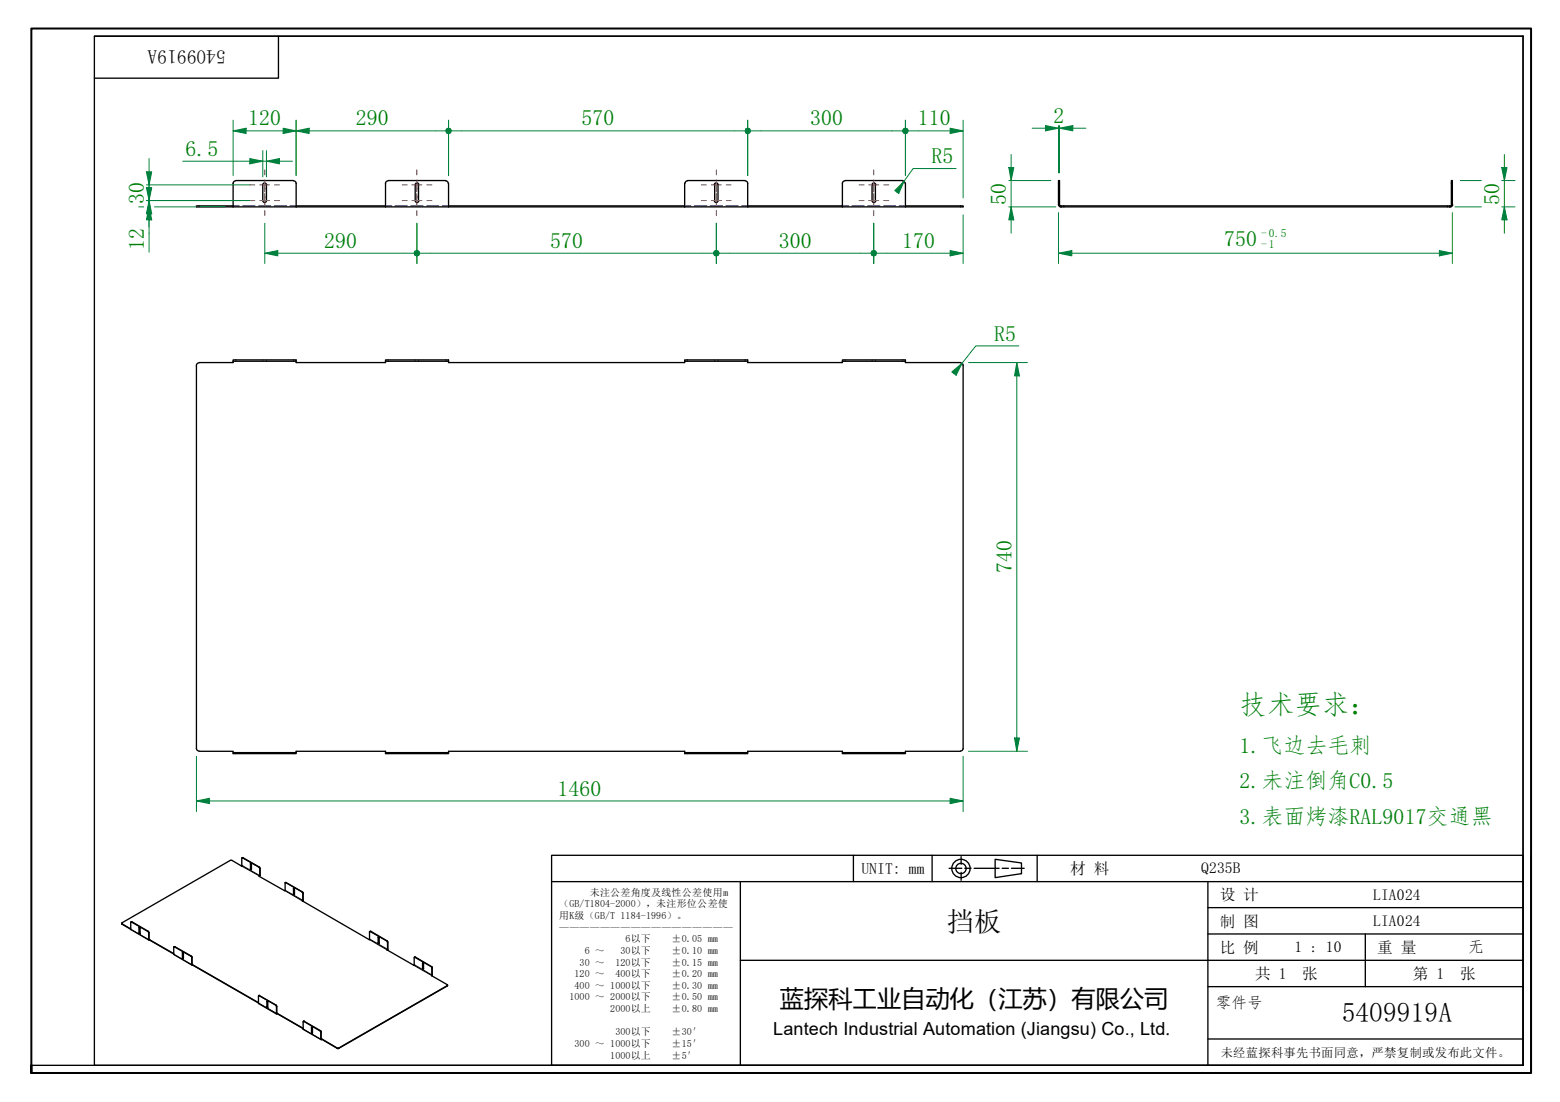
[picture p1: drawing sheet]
<svg xmlns="http://www.w3.org/2000/svg" width="297mm" height="210mm" viewBox="0 0 297 210" stroke-linecap="round" stroke-linejoin="round" font-family="sans-serif">
<g fill="none" stroke="#00f" stroke-width=".19">
<path d="M44.4 39.2h1.2M46.2 39.2h2.4M49.2 39.2h2.4M52.2 39.2h2.4M55.2 39.2h1.2M73.4 39.2h1.2M75.2 39.2h2.4M78.2 39.2h2.4M81.2 39.2h2.4M84.2 39.2h1.2M130.4 39.2h1.2M132.2 39.2h2.4"/>
<path d="M135.2 39.2h2.4M138.2 39.2h2.4M141.2 39.2h1.2M160.4 39.2h1.2M162.2 39.2h2.4M165.2 39.2h2.4M168.2 39.2h2.4M171.2 39.2h1.2M201.5 34.9h.1M201.5 38.5h.1M201.7 34.9h.1M201.7 38.5h.1"/>
<path d="M276.4 34.9h.1M276.4 38.5h.1M276.5 34.9h.1M276.5 38.5h.1M50 68.6h.1M50 68.7v.1M50.7 68.6h.1M50.7 68.7v.1M79.1 68.6h.1M79.1 68.7v.1M79.7 68.6h.1M79.7 68.7v.1"/>
<path d="M136.1 68.6h.1M136.1 68.7v.1M136.7 68.6h.1M136.7 68.7v.1M166.1 68.6h.1M166.1 68.7v.1M166.7 68.6h.1M166.7 68.7v.1M50 143.4h.1M50 143.5h.1M50.7 143.4h.1M50.7 143.5h.1"/>
<path d="M79.1 143.4h.1M79.1 143.5h.1M79.7 143.4h.1M79.7 143.5h.1M136.1 143.4h.1M136.1 143.5h.1M136.7 143.4h.1M136.7 143.5h.1M166.1 143.4h.1M166.1 143.5h.1M166.7 143.4h.1M166.7 143.5h.1"/>
</g>
<g fill="none" stroke="#000" stroke-width=".25">
<path d="M44.4 39.2h-7v.2h146v-.2h-11M44.4 34.9v4.5M44.9 34.5l-.4 .2-.1 .2M44.9 34.4h11M50 35.2a.35 .35 0 0 1 .4-.4 .35 .35 0 0 1 .3 .4M50 35.2v3M50 38.2a.35 .35 0 0 0 .4 .4 .35 .35 0 0 0 .3-.4M50.7 35.2v3M55.9 34.5l.4 .2 .1 .2M56.4 34.9v4.5M56.4 39.2h17M73.4 34.9v4.5"/>
<path d="M73.9 34.5l-.4 .2-.1 .2M73.9 34.4h11M79.1 35.2a.35 .35 0 0 1 .3-.4 .35 .35 0 0 1 .4 .4M79.1 38.2a.35 .35 0 0 0 .3 .4 .35 .35 0 0 0 .4-.4M79.1 35.2v3M79.7 35.2v3M84.9 34.5l.4 .2v.2M85.4 34.9v4.5M85.4 39.2h45M130.4 34.9v4.5M130.9 34.4h11M130.9 34.5l-.4 .2-.1 .2"/>
<path d="M136 38.2a.35 .35 0 0 0 .4 .4 .35 .35 0 0 0 .3-.4M136 35.2a.35 .35 0 0 1 .4-.4 .35 .35 0 0 1 .3 .4M136.1 35.2v3M136.7 35.2v3M141.9 34.5l.4 .2 .1 .2M142.4 34.9v4.5M142.4 39.2h18M160.4 34.9v4.5M160.9 34.5l-.4 .2-.1 .2M160.9 34.4h11M166.1 38.2a.35 .35 0 0 0 .3 .4 .35 .35 0 0 0 .4-.4M166.1 35.2a.35 .35 0 0 1 .3-.4 .35 .35 0 0 1 .4 .4"/>
<path d="M166.1 35.2v3M166.7 35.2v3M171.9 34.5l.4 .2v.2M172.4 34.9v4.5M201.5 39l.1 .2 .4 .2h74.2M201.5 39v-4.6h.2v4.6M201.7 39l.4 .2M202.1 39.4v-.2h73.9v.2M276 39.2h.2M276.4 39v-4.6h.1v4.6M276.4 39l-.2 .2M276.6 39l-.2 .3-.2 .1"/>
<path d="M37.4 69.6v73l.1 .2 .4 .2M37.9 69.1l-.4 .3-.1 .2M44.4 68.6h12v.2h-12zM44.4 68.8v.3h-6.5M56.4 68.8v.3h17v-.3M73.4 68.6h12v.2h-12zM85.4 68.8v.3h45v-.3M130.4 68.6h12v.2h-12zM142.4 68.8v.3h18v-.3M160.4 68.6h12v.2h-12zM172.4 68.8v.3h10.5M182.9 69.1l.3 .1 .2 .4"/>
<path d="M183.4 69.6v73l-.2 .4h-.3M37.9 143.1h6.5v.3M44.4 143.4h12v.1h-12zM56.4 143.4v-.3h17v.3M73.4 143.4h12v.1h-12zM85.4 143.4v-.3h45v.3M130.4 143.4h12v.1h-12zM142.4 143.4v-.3h18v.3M160.4 143.4h12v.1h-12zM182.9 143.1h-10.5v.3M23.2 175.9l1.7 1.1M23.2 175.9h.1"/>
<path d="M23.2 175.9l1.7 1M24.9 177v-1.4h.1l3.3 1.9v1.5l4.8 2.7M24.9 177l3.4 2M25 175.6l.1-.1 3.2 1.9 .1 .2v1.4M26.5 176.7h.2v1.2l-.2-.2zM26.5 176.6v1.1l.2 .1M28.4 179h.1M28.4 179l4.7 2.6M46 164.9v-1.5h.2l3.3 1.9v1.5l-.2 .1 4.9 2.7h.1v-1.5h.1l3.1 1.8 .2 .2-.1 1.5M46 164.9l-1.9-1h-.2l-20.7 11.9v.1M46 164.9h.1M46.1 163.4l3.4 1.8v1.6l-.1 .1"/>
<path d="M47.7 164.4l.2 .2-.1 1h-.1zM47.8 164.4v1.2M54.3 168.1h.1l3.3 1.9v1.5l-.1 .2M55.9 169.2v1.1h.2h-.2v-1.1h.1l.1 1.1M55.9 169.2h.1M57.6 171.6l12.7 7.4 .1-1.5 .1-.1 3.3 2-.1 1.5M57.6 171.6h.1M70.4 177.5l.2-.1 3.2 1.9 .1 1.6h-.2M72 178.5l.2 .1v1.1l-.2-.1zM72.1 178.5v1.1l.1 .1M33.1 180.3l3.4 1.9 .1 1.5M34.7 181.4l.2 .2v1l-.2-.1z"/>
<path d="M34.8 181.4h.1M34.8 181.4l.1 1.2M36.5 183.8l-3.4-2v-1.5l3.3 1.9 .1 .1v1.5h.1M36.6 183.8l12.6 7.2M36.6 183.7v.1M36.6 183.7l12.6 7.3M49.2 191v-1.3l.1-.1 3.3 1.8 .1 .2v1.4M49.2 191l3.4 2.1M49.3 189.6h.1M50.9 190.7v1.2h.1l-.1-.2M50.9 190.7h.1M50.9 190.8l.1-.1v1.2"/>
<path d="M52.5 191.4l.1 .3v1.4l.1-.1M52.7 193h.1M52.8 193.1l4.9 2.8M52.8 193l4.9 2.9M57.8 194.5l3.3 1.8 .1 1.7h.1M57.8 194.5h.1M59.4 195.6h.1M59.4 195.6v1.1l.1 .1-.2-.1v-1.1h.1l.1 1.2M73.7 180.9h.1M73.7 180.9l5.1 3M78.8 183.9l.1-1.6h.1l3.2 1.9v1.6M78.8 183.9h.1"/>
<path d="M78.9 182.3h.2l3.2 1.9-.1 1.6M80.5 183.4h.1v.1v1.1l-.1-.2zM80.5 183.4v1l.1 .2M82.2 185.8l3 1.9-20.7 12-3.2-1.8M85.2 187.6v.2l-20.7 11.9-3.2-1.7h-.1l-.1-1.6-3.4-1.9v1.6l3.5 1.9"/>
</g>
<g fill="none" stroke="#000" stroke-width=".19">
<path d="M23.2 175.9v.1M24.9 177l3.4 2M25.1 175.5l-.1 .1M26.5 176.7h.1M26.5 177.6v.1M28.1 177.4h.1M28.3 177.6h.1M28.4 179h.1M46 164.9l3.4 1.9M46 164.8l3.5 2M46.2 163.4h.1M47.7 164.5h.1"/>
<path d="M47.7 165.5h.1M49.3 165.1v.1M49.5 165.4v.1M54.2 169.6l3.4 2M54.3 169.6l3.4 1.9M54.4 168.1h.1M55.9 170.2h.1M55.9 169.2v.1M57.5 169.9h.1M57.7 170.2h.1M70.4 179l3.3 1.9M70.4 178.9l3.4 1.9"/>
<path d="M70.6 177.4l-.1 .1M72 178.5h.1M72.1 179.5h-.1M73.7 179.2h.1M73.9 179.4l-.1 .1M33.1 181.8l3.4 1.9M33.3 180.3v.1M34.7 182.4h.1M34.8 181.4l-.1 .1M36.4 182.1v.1M36.6 182.3l-.1 .1M36.6 183.7h.1"/>
<path d="M49.2 191l3.4 2M49.3 189.6h.1M50.9 190.7v.1M50.9 191.7h.1M52.5 191.4h.1M52.6 191.7h.1M52.7 193h.1M57.7 196l3.4 2M57.8 194.5h.1M59.3 196.6h.1M59.4 195.6l-.1 .1M61 196.3v.1"/>
<path d="M61.1 196.6h.1M61.2 197.9v.1M64.2 199.6v.1M64.5 199.6v.1M78.8 183.9l3.4 1.9M78.9 183.7l3.3 2M79.1 182.3h-.1M80.5 183.4h.1M80.5 184.4h.1M82.1 184.1h.1M82.2 184.4h.1M85.2 187.7v.1"/>
</g>
<path d="M6 204.4v-1.5v1.5M6 202.9v-197.5h285.5v199h-285.5" fill="none" stroke="#000" stroke-width=".38"/>
<path d="M18 6.9h272v196h-272zM18 6.9h272M53 6.9v8h-35M290 6.9v196h-284" fill="none" stroke="#000" stroke-width=".25"/>
<g fill="none" stroke="#000" stroke-width=".25">
<path d="M105 162.9h185v40h-185zM105 167.9h185M141 167.9v35M162.5 162.9v5M177.5 162.9v5M180.7 165.4h2.4M183 163.2v1.4M183 166.2v1.5M183.7 165.4h1.2M185.5 165.4h4.7M189.5 163.7l5 .7v2l-5 .8zM190.8 165.4h1.2"/>
<path d="M192.6 165.4h2.4M197.5 162.9v5M230 167.9v35M230 177.9h60M230 172.9h60M260 177.9v10M291.5 162.9v41.5h-186.5M141 182.9h149M230 197.9h60M230 187.9h60"/>
<circle cx="183" cy="165.4" r="1.75"/>
<circle cx="183" cy="165.4" r=".98"/>
</g>
<g fill="none" stroke="#f00" stroke-width=".19">
<path d="M47.6 35.2h.9M47.6 38.2h.9M49.5 35.2h1.8M49.5 38.2h1.8M50.4 32.4v.9M50.4 34.3v2.2M50.4 36.9v2.3M52.3 35.2h.9M52.3 38.2h.9M76.6 35.2h.9M76.6 38.2h.9M78.4 35.2h1.9"/>
<path d="M78.4 38.2h1.9M79.4 32.4v.9M79.4 34.3v2.2M79.4 36.9v2.3M81.3 35.2h.9M81.3 38.2h.9M133.5 35.2h1M133.5 38.2h1M135.4 35.2h2M135.4 38.2h2M136.4 32.4v.9M136.4 34.3v2.2"/>
<path d="M136.4 36.9v2.3M138.3 35.2h.9M138.3 38.2h.9M163.6 35.2h.9M163.6 38.2h.9M165.4 35.2h1.9M165.4 38.2h1.9M166.4 32.4v.9M166.4 34.3v2.2M166.4 36.9v2.3M168.3 35.2h.9M168.3 38.2h.9"/>
<path d="M50.4 40.1v1M79.4 40.1v1M136.4 40.1v1M166.4 40.1v1"/>
</g>
<path d="M201.5 48.2h2.6" fill="none" stroke="#00803f" stroke-width=".19"/>
<path d="M201.5 48.2l2.6-.5v1z" fill="#00803f"/>
<path d="M201.5 48.2l2.6-.5v1zM274.1 48.2h2.4" fill="none" stroke="#00803f" stroke-width=".19"/>
<path d="M274.1 47.7l2.4 .5-2.4 .5z" fill="#00803f"/>
<path d="M192.5 39.4v2.5M201.5 40.5v9.7M204.1 48.2h70M274.1 47.7l2.4 .5-2.4 .5zM276.5 40.5v9.7" fill="none" stroke="#00803f" stroke-width=".19"/>
<path d="M192.5 39.4l.5 2.5h-.9z" fill="#00803f"/>
<path d="M192.5 39.4l.5 2.5h-.9zM192.5 31.9v2.5" fill="none" stroke="#00803f" stroke-width=".19"/>
<path d="M192.1 31.9h.9l-.5 2.5z" fill="#00803f"/>
<path d="M192.1 31.9h.9l-.5 2.5zM192.1 34.4h8M192.1 39.4h8.9M192.5 29.4v2.5M192.5 34.4v5M286.4 39.4v2.5M192.5 41.9v2.5" fill="none" stroke="#00803f" stroke-width=".19"/>
<path d="M286.4 39.4l.6 2.5h-1.1z" fill="#00803f"/>
<path d="M286.4 39.4l.6 2.5h-1.1zM286.4 31.9v2.5" fill="none" stroke="#00803f" stroke-width=".19"/>
<path d="M285.9 31.9h1.1l-.6 2.5z" fill="#00803f"/>
<path d="M201.7 24.4h2.6M277.1 39.4h5M278.1 34.4h4M285.9 31.9h1.1l-.6 2.5zM285.9 34.4h2.6M285.9 39.4h2.6M286.4 29.4v2.5M286.4 34.4v5M286.4 41.9v2.5" fill="none" stroke="#00803f" stroke-width=".19"/>
<path d="M201.7 24.4l2.6-.5v1z" fill="#00803f"/>
<path d="M199.1 24.4h2.4M201.7 24.4l2.6-.5v1z" fill="none" stroke="#00803f" stroke-width=".19"/>
<path d="M199.1 23.9l2.4 .5-2.4 .5z" fill="#00803f"/>
<path d="M196.5 24.4h2.6M199.1 23.9l2.4 .5-2.4 .5zM201.5 24.4h.2M201.5 23.9v9M201.7 23.9v9M204.3 24.4h2.5M183.2 69.2l-1.5 2" fill="none" stroke="#00803f" stroke-width=".19"/>
<path d="M181.2 70.8l2-1.6-1.1 2.3z" fill="#00803f"/>
<path d="M181.2 70.8l2-1.6-1.1 2.3zM182.9 69.6l-1.2 1.6M193.6 69.1v2.5M194 65.9h-8.2l-2.6 3.3" fill="none" stroke="#00803f" stroke-width=".19"/>
<path d="M193.6 69.1l.5 2.5h-.9z" fill="#00803f"/>
<path d="M193.6 69.1l.5 2.5h-.9zM193.6 140.6v2.5" fill="none" stroke="#00803f" stroke-width=".19"/>
<path d="M193.2 140.6h.9l-.5 2.5z" fill="#00803f"/>
<path d="M184.4 69.1h11.2M193.6 71.6v69M180.9 152.6h2.5M184.4 143.1h11.2M193.2 140.6h.9l-.5 2.5z" fill="none" stroke="#00803f" stroke-width=".19"/>
<path d="M180.9 152.1l2.5 .5-2.5 .5z" fill="#00803f"/>
<path d="M37.4 152.6h2.5M180.9 152.1l2.5 .5-2.5 .5z" fill="none" stroke="#00803f" stroke-width=".19"/>
<path d="M37.4 152.6l2.5-.5v1z" fill="#00803f"/>
<path d="M56.4 24.9h2.5M37.4 152.6l2.5-.5v1zM37.4 144.1v10.5M39.9 152.6h141M183.4 144.1v10.5" fill="none" stroke="#00803f" stroke-width=".19"/>
<path d="M56.4 24.9l2.5-.5v1z" fill="#00803f"/>
<path d="M56.4 24.9l2.5-.5v1zM82.9 24.9h1.9" fill="none" stroke="#00803f" stroke-width=".19"/>
<circle cx="85.4" cy="24.9" r=".63" fill="#00803f"/>
<path d="M56.4 22.9v10.5M58.9 24.9h24M85.4 22.9v10.5M86 24.9h1.9" fill="none" stroke="#00803f" stroke-width=".19"/>
<circle cx="85.4" cy="24.9" r=".63" fill="#00803f"/>
<path d="M139.9 24.9h1.9" fill="none" stroke="#00803f" stroke-width=".19"/>
<circle cx="142.4" cy="24.9" r=".63" fill="#00803f"/>
<path d="M85.4 22.9v10.5M87.9 24.9h52M142.4 22.9v10.5M143 24.9h1.9" fill="none" stroke="#00803f" stroke-width=".19"/>
<circle cx="142.4" cy="24.9" r=".63" fill="#00803f"/>
<path d="M169.9 24.9h1.9" fill="none" stroke="#00803f" stroke-width=".19"/>
<circle cx="172.4" cy="24.9" r=".63" fill="#00803f"/>
<path d="M142.4 22.9v10.5M144.9 24.9h25M172.4 22.9v10.5M173 24.9h1.9" fill="none" stroke="#00803f" stroke-width=".19"/>
<circle cx="172.4" cy="24.9" r=".63" fill="#00803f"/>
<path d="M180.9 24.9h2.5" fill="none" stroke="#00803f" stroke-width=".19"/>
<path d="M180.9 24.4l2.5 .5-2.5 .5z" fill="#00803f"/>
<path d="M53.9 24.9h2.5M172.4 22.9v10.5M174.9 24.9h6M180.9 24.4l2.5 .5-2.5 .5zM183.4 22.9v14.8" fill="none" stroke="#00803f" stroke-width=".19"/>
<path d="M53.9 24.4l2.5 .5-2.5 .5z" fill="#00803f"/>
<path d="M44.4 24.9h2.5M53.9 24.4l2.5 .5-2.5 .5z" fill="none" stroke="#00803f" stroke-width=".19"/>
<path d="M44.4 24.9l2.5-.5v1z" fill="#00803f"/>
<path d="M44.4 24.9l2.5-.5v1zM44.4 22.9v10.5M46.9 24.9h7M56.4 22.9v10.5M50.4 48.2h2.5" fill="none" stroke="#00803f" stroke-width=".19"/>
<path d="M50.4 48.2l2.5-.5v1z" fill="#00803f"/>
<path d="M50.4 48.2l2.5-.5v1zM76.9 48.2h1.8" fill="none" stroke="#00803f" stroke-width=".19"/>
<circle cx="79.4" cy="48.2" r=".63" fill="#00803f"/>
<path d="M50.4 42.5v7.7M52.9 48.2h24M79.4 42.5v7.7M80 48.2h1.9" fill="none" stroke="#00803f" stroke-width=".19"/>
<circle cx="79.4" cy="48.2" r=".63" fill="#00803f"/>
<path d="M133.9 48.2h1.9" fill="none" stroke="#00803f" stroke-width=".19"/>
<circle cx="136.4" cy="48.2" r=".63" fill="#00803f"/>
<path d="M79.4 42.5v7.7M81.9 48.2h52M136.4 42.5v7.7M137 48.2h1.9" fill="none" stroke="#00803f" stroke-width=".19"/>
<circle cx="136.4" cy="48.2" r=".63" fill="#00803f"/>
<path d="M163.9 48.2h1.8" fill="none" stroke="#00803f" stroke-width=".19"/>
<circle cx="166.4" cy="48.2" r=".63" fill="#00803f"/>
<path d="M136.4 42.5v7.7M138.9 48.2h25M166.4 42.5v7.7M167 48.2h1.9" fill="none" stroke="#00803f" stroke-width=".19"/>
<circle cx="166.4" cy="48.2" r=".63" fill="#00803f"/>
<path d="M180.9 48.2h2.5" fill="none" stroke="#00803f" stroke-width=".19"/>
<path d="M180.9 47.7l2.5 .5-2.5 .5z" fill="#00803f"/>
<path d="M28.4 39.4v2.5M166.4 42.5v7.7M168.9 48.2h12M180.9 47.7l2.5 .5-2.5 .5zM183.4 40.9v9.3" fill="none" stroke="#00803f" stroke-width=".19"/>
<path d="M28.4 39.4l.5 2.5h-1z" fill="#00803f"/>
<path d="M28.4 39.4l.5 2.5h-1zM28.4 35.7v2.5" fill="none" stroke="#00803f" stroke-width=".19"/>
<path d="M27.9 35.7h1l-.5 2.5z" fill="#00803f"/>
<path d="M26.4 39.4h1M27.9 35.7h1l-.5 2.5zM27.9 38.2h18.1M28.4 33.2v2.5M28.4 38.2v2.5M29.4 39.4h13.5M28.4 41.9v6.1" fill="none" stroke="#00803f" stroke-width=".19"/>
<path d="M28.4 38.2l.5 2.5h-1z" fill="#00803f"/>
<path d="M28.4 38.2l.5 2.5h-1zM28.4 32.7v2.5" fill="none" stroke="#00803f" stroke-width=".19"/>
<path d="M27.9 32.7h1l-.5 2.5z" fill="#00803f"/>
<path d="M27.9 32.7h1l-.5 2.5zM27.9 38.2h19.7M27.9 35.2h19.7M28.4 30.2v2.5M28.4 35.2v3M47.6 30.7h2.4M28.4 40.7v2.5" fill="none" stroke="#00803f" stroke-width=".19"/>
<path d="M47.6 30.2l2.4 .5-2.4 .5z" fill="#00803f"/>
<path d="M47.6 30.2l2.4 .5-2.4 .5zM50.7 30.7h2.5" fill="none" stroke="#00803f" stroke-width=".19"/>
<path d="M50.7 30.7l2.5-.5v1z" fill="#00803f"/>
<path d="M34.8 30.7h12.8M50 30.7h.7M50 28.7v5M50.7 30.7l2.5-.5v1zM50.7 28.7v5M53.2 30.7h2.5M172.1 34.5l-1.3 2" fill="none" stroke="#00803f" stroke-width=".19"/>
<path d="M170.4 36.3l1.7-1.8-1 2.4z" fill="#00803f"/>
<path d="M170.4 36.3l1.7-1.8-1 2.4zM171.9 34.9l-1.1 1.6M182.1 32.1h-8.2l-1.8 2.4" fill="none" stroke="#00803f" stroke-width=".19"/>
<text font-size="5.2" fill="#008000" x="236" y="136">技术要求：</text>
<g font-size="5.2">
<text x="180.3" y="177.3">挡板</text>
<text x="255.5" y="194.7">5409919A</text>
</g>
<text font-size="4.6" x="148.5" y="191.9">蓝探科工业自动化（江苏）有限公司</text>
<g font-size="4.2" fill="#008000">
<text x="47.2" y="23.8">120</text>
<text x="67.8" y="23.8">290</text>
<text x="110.7" y="23.8">570</text>
<text x="154.2" y="23.8">300</text>
<text x="174.8" y="23.8">110</text>
<text x="200.6" y="23.4">2</text>
<text x="35.3" y="29.6">6.5</text>
<text x="177.4" y="31">R5</text>
<text x="27.4" y="38.8" transform="rotate(-90 27.4 38.8)">30</text>
<text x="191.5" y="39" transform="rotate(-90 191.5 39)">50</text>
<text x="285.4" y="39" transform="rotate(-90 285.4 39)">50</text>
<text x="27.4" y="47.5" transform="rotate(-90 27.4 47.5)">12</text>
<text x="61.7" y="47.2">290</text>
<text x="104.8" y="47.2">570</text>
<text x="148.3" y="47.2">300</text>
<text x="171.8" y="47.2">170</text>
<text x="233.1" y="46.8">750</text>
<text x="189.3" y="64.9">R5</text>
<text x="192.6" y="109.2" transform="rotate(-90 192.6 109.2)">740</text>
<text x="236" y="143.4">1.飞边去毛刺</text>
<text x="106.2" y="151.5">1460</text>
<text x="236" y="150.1">2.未注倒角C0.5</text>
<text x="236" y="156.9">3.表面烤漆RAL9017交通黑</text>
</g>
<text font-size="3.7" x="43" y="9.6" transform="rotate(180 43 9.6)">5409919A</text>
<text font-size="3.4" x="147.2" y="197.1">Lantech Industrial Automation (Jiangsu) Co., Ltd.</text>
<g font-size="3">
<text x="164" y="166.4">UNIT: mm</text>
<text x="203.8" y="166.5">材 料</text>
<text x="228.7" y="166.3">Q235B</text>
<text x="232.3" y="171.5">设 计</text>
<text x="261.5" y="171.4">LIA024</text>
<text x="232.3" y="176.5">制 图</text>
<text x="261.5" y="176.4">LIA024</text>
<text x="232.3" y="181.5">比 例</text>
<text x="246.5" y="181.4">1 : 10</text>
<text x="262.3" y="181.5">重 量</text>
<text x="279.5" y="181.4">无</text>
<text x="231.5" y="191.9">零件号</text>
<text x="239" y="186.5">共 1</text>
<text x="248" y="186.5">张</text>
<text x="269" y="186.5">第 1</text>
<text x="278" y="186.5">张</text>
</g>
<text font-size="2.3" x="232.5" y="201.3">未经蓝探科事先书面同意，严禁复制或发布此文件。</text>
<g font-size="2.2" fill="#008000">
<text x="240.2" y="47.2">-1</text>
<text x="240.2" y="45.2">-0.5</text>
</g>
<g font-size="1.9">
<text x="106.5" y="172.8">（GB/T1804-2000），未注形位公差使</text>
<text x="112.3" y="170.6">未注公差角度及线性公差使用m</text>
<text x="106.5" y="175">用K级（GB/T 1184-1996）。</text>
<text x="106.5" y="177.3">—————————————————</text>
<text x="119.1" y="179.5">6以下</text>
<text x="127.9" y="179.5">±0.05 mm</text>
<text x="110.4" y="183.9">30 ～</text>
<text x="111.4" y="181.7">6 ～</text>
<text x="117.2" y="183.9">120以下</text>
<text x="118.2" y="181.7">30以下</text>
<text x="127.9" y="181.7">±0.10 mm</text>
<text x="127.9" y="183.9">±0.15 mm</text>
<text x="108.5" y="190.5">1000 ～ 2000以下</text>
<text x="109.4" y="186.1">120 ～</text>
<text x="109.4" y="188.3">400 ～ 1000以下</text>
<text x="117.2" y="186.1">400以下</text>
<text x="127.9" y="186.1">±0.20 mm</text>
<text x="127.9" y="188.3">±0.30 mm</text>
<text x="127.9" y="190.5">±0.50 mm</text>
<text x="116.2" y="192.8">2000以上</text>
<text x="117.2" y="197.2">300以下</text>
<text x="127.9" y="192.8">±0.80 mm</text>
<text x="127.9" y="197.2">±30′</text>
<text x="109.4" y="199.4">300 ～ 1000以下</text>
<text x="116.2" y="201.6">1000以上</text>
<text x="127.9" y="199.4">±15′</text>
<text x="127.9" y="201.6">±5′</text>
</g>
</svg>
